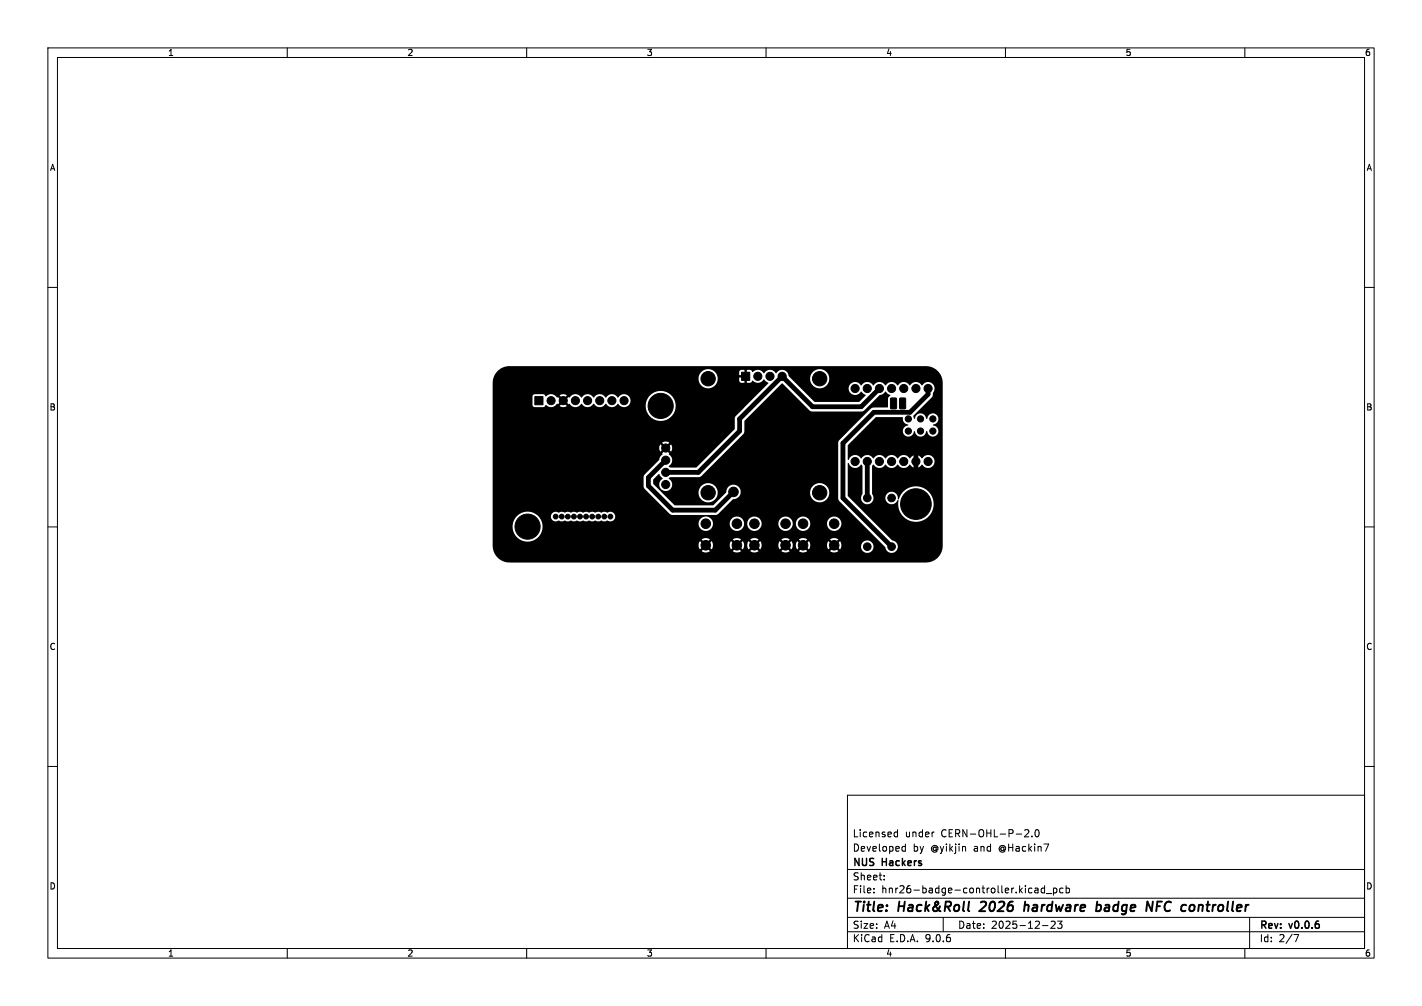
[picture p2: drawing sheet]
<svg xmlns="http://www.w3.org/2000/svg" width="297mm" height="210mm" viewBox="0 0 297 210" stroke-linecap="round" stroke-linejoin="round" font-family="sans-serif">
<g fill="none" stroke="#000" stroke-width=".21">
<path d="M10 10h277v190h-277zM12 12h273v186h-273zM60 10v2M110 10v2M160 10v2M210 10v2M260 10v2M10 60h2M285 60h2M10 110h2M285 110h2M10 160h2"/>
<path d="M177 166h108v32h-108zM186.9 174.6h.6M186.9 173.8h.6M187.5 173.2v1.5M188.5 176.8h.6M188.5 177.6h.6M189.1 176.2v1.5M195 173.7h.1M214 173.3l.6-.1 .3 .4-.9 1.1h.9M215.5 174.6v.1M216.3 173.3l.2-.1a.8 .8 0 0 1 .5 .7 .8 .8 0 0 1-.5 .8l-.2-.1-.1-.5zM285 160h2"/>
<path d="M60 198v2M110 198v2M160 198v2M177 194.5h108M177 191.5h108M177 187.5h108M177 181.5h108M182.5 186.3v.1M182.5 185.5v.1M184.7 183.6v.1M184.7 182.8v.1M197 191.5v3"/>
<path d="M210 198v2M216.2 185.5h.5l.1 .9M216.8 185.8h-.5l-.2 .2 .2 .4 .5-.1M217.7 193.2h1.2M218.2 185.5l-.5-.1-.2 .3 .1 .6h.6M218.2 184.9v1.5M218.5 186.5h1.2M219.5 192.4l.6-.1 .3 .4-.9 1.1h.9M220 185.5l.5-.1 .2 .3-.1 .6h-.6M220 185.4v1.5M220.9 192.3h.9l-.5 .6 .4 .1v.7l-.2 .1-.6-.1M222 185.5l-.4-.1-.3 .3 .2 .6h.5"/>
<path d="M222.7 185.5l.4-.1 .3 .3-.2 .6h-.5M222.7 184.9v1.5M260 198v2M261 191.5v6.5M270.2 195.1h1l-.6 1.5"/>
</g>
<path d="M205.8 189.1l-1.3 1.1h1.3M214.1 188.2l-.2 2M214.8 189l-.5-.1-.3 .2M214.9 189.2l-.2 1M229.1 189h.7l.2 .3-.1 .5a.66 .66 0 0 1-1 .3M229.2 188.2l-.3 2M240.8 188.2l-.3 2M241.6 189.2h.7M242.7 188.2h-1l-.2 2" fill="none" stroke="#000" stroke-width=".4"/>
<g fill="#000" stroke="#000" stroke-width=".21">
<path d="M154.9 77.7h1.7v1.7h-1.7zM111.7 82.8h1.7v1.7h-1.7zM186 83.1h1l.3 .1v1.9l-.2 .3h-.9l-.2-.2zM187.9 83.1h1l.3 .1v1.9l-.2 .3h-.9l-.2-.2z"/>
<circle cx="147.9" cy="79.1" r="1.5"/>
<circle cx="158.3" cy="78.6" r=".85"/>
<circle cx="160.8" cy="78.6" r=".85"/>
<circle cx="163.4" cy="78.6" r=".85"/>
<circle cx="171.2" cy="79.1" r="1.5"/>
<circle cx="174.8" cy="79.8" r=".5"/>
<circle cx="115.1" cy="83.6" r=".85"/>
<circle cx="117.6" cy="83.6" r=".85"/>
<circle cx="120.2" cy="83.6" r=".85"/>
<circle cx="122.7" cy="83.6" r=".85"/>
<circle cx="125.3" cy="83.6" r=".85"/>
<circle cx="127.8" cy="83.6" r=".85"/>
<circle cx="130.3" cy="83.6" r=".85"/>
<circle cx="138" cy="84.7" r="2.62"/>
<circle cx="139" cy="93.5" r=".85"/>
<circle cx="139" cy="98.6" r=".85"/>
<circle cx="139" cy="96.1" r=".85"/>
<circle cx="157" cy="87.5" r=".5"/>
<circle cx="163.4" cy="96.3" r=".5"/>
<circle cx="164.6" cy="88.7" r=".5"/>
<circle cx="178.6" cy="81.1" r=".85"/>
<circle cx="178.6" cy="96.3" r=".85"/>
<circle cx="181.1" cy="81.1" r=".85"/>
<circle cx="181.1" cy="96.3" r=".85"/>
<circle cx="183.7" cy="96.3" r=".85"/>
<circle cx="183.7" cy="81.1" r=".85"/>
<circle cx="186.2" cy="96.3" r=".85"/>
<circle cx="186.2" cy="81.1" r=".85"/>
<circle cx="188.8" cy="96.3" r=".85"/>
<circle cx="188.8" cy="81.1" r=".85"/>
<circle cx="189.7" cy="90" r=".65"/>
<circle cx="189.7" cy="87.4" r=".65"/>
<circle cx="191.3" cy="81.1" r=".85"/>
<circle cx="191.3" cy="96.3" r=".85"/>
<circle cx="192.3" cy="90" r=".65"/>
<circle cx="192.3" cy="87.4" r=".65"/>
<circle cx="193.8" cy="81.1" r=".85"/>
<circle cx="193.8" cy="96.3" r=".85"/>
<circle cx="194.8" cy="87.4" r=".65"/>
<circle cx="194.8" cy="90" r=".65"/>
<circle cx="110" cy="100.2" r=".5"/>
<circle cx="110.2" cy="109.9" r="2.62"/>
<circle cx="116.1" cy="107.8" r=".5"/>
<circle cx="117.3" cy="107.8" r=".5"/>
<circle cx="118.6" cy="107.8" r=".5"/>
<circle cx="119.9" cy="107.8" r=".5"/>
<circle cx="121.1" cy="107.8" r=".5"/>
<circle cx="122.4" cy="107.8" r=".5"/>
<circle cx="122.7" cy="112.9" r=".5"/>
<circle cx="123.7" cy="107.8" r=".5"/>
<circle cx="125" cy="107.8" r=".5"/>
<circle cx="126.2" cy="107.8" r=".5"/>
<circle cx="127.5" cy="107.8" r=".5"/>
<circle cx="127.8" cy="100.2" r=".5"/>
<circle cx="139" cy="101.1" r=".85"/>
<circle cx="141.8" cy="104" r=".5"/>
<circle cx="147.4" cy="109.3" r="1"/>
<circle cx="147.4" cy="113.8" r="1"/>
<circle cx="147.9" cy="102.9" r="1.5"/>
<circle cx="153.2" cy="102.7" r="1"/>
<circle cx="153.9" cy="109.3" r="1"/>
<circle cx="153.9" cy="113.8" r="1"/>
<circle cx="157.6" cy="109.3" r="1"/>
<circle cx="157.6" cy="113.8" r="1"/>
<circle cx="164.1" cy="109.3" r="1"/>
<circle cx="164.1" cy="113.8" r="1"/>
<circle cx="167.2" cy="101.4" r=".5"/>
<circle cx="167.7" cy="109.3" r="1"/>
<circle cx="167.7" cy="113.8" r="1"/>
<circle cx="171.2" cy="102.9" r="1.5"/>
<circle cx="174.2" cy="109.3" r="1"/>
<circle cx="174.2" cy="113.8" r="1"/>
<circle cx="181.1" cy="104" r=".8"/>
<circle cx="181.1" cy="114.1" r=".8"/>
<circle cx="183.7" cy="101.4" r=".5"/>
<circle cx="186.2" cy="114.1" r=".8"/>
<circle cx="186.2" cy="104" r=".8"/>
<circle cx="188.9" cy="105.2" r=".4"/>
<circle cx="189.6" cy="106.9" r=".4"/>
<circle cx="189.6" cy="103.5" r=".4"/>
<circle cx="191.3" cy="105.2" r="3.2"/>
<circle cx="191.3" cy="102.8" r=".4"/>
<circle cx="191.3" cy="107.6" r=".4"/>
<circle cx="193" cy="106.9" r=".4"/>
<circle cx="193" cy="103.5" r=".4"/>
<circle cx="193.7" cy="105.2" r=".4"/>
</g>
<path d="M139 96.1l-3.6 3.6v1.7l5.1 5.1h8.9l3.8-3.8M181.1 96.3v7.7M183.7 81.1l-3.8 3.8h-10.2l-6.3-6.3-8.9 8.9v2.5l-8.6 8.6h-6.9M191.3 93.8v6.4M193.8 81.1v1.2l-3.7 3.8h-7.6l-6.4 6.4v11.5l10.1 10.1" fill="none" stroke="#000" stroke-width="1"/>
<path d="M103.9 77.5a3.5 3.5 0 0 1 2.6-1.1h86.9a3.5 3.5 0 0 1 3.5 3.5v34a3.5 3.5 0 0 1-3.5 3.5h-87a3.5 3.5 0 0 1-3.5-3.7h43l.3 1 .7-.7 .3 .4-.6 .7a1.49 1.49 0 0 0 1.7 0l-.7-.7 .3-.4 .7 .7 .3-1h3.5l.3 1 .7-.7 .3 .4-.6 .7a1.49 1.49 0 0 0 1.7 0l-.7-.7 .3-.4 .7 .7 .3-1h.7l.2 1 .7-.7 .4 .4-.6 .7a1.49 1.49 0 0 0 1.6 0l-.7-.7 .4-.4 .7 .7 .3-1h3.5l.2 1 .7-.7 .4 .4-.6 .7a1.49 1.49 0 0 0 1.6 0l-.7-.7 .4-.4 .7 .7 .3-1h.6l.3 1 .7-.7 .4 .4-.7 .7a1.49 1.49 0 0 0 1.7 0l-.7-.7 .4-.4 .7 .7 .2-1h3.5l.3 1 .7-.7 .4 .4-.7 .7a1.49 1.49 0 0 0 1.7 0l-.7-.7 .4-.4 .7 .7 .2-.7h4.1a1.3 1.3 0 0 0 1.8 1.3 1.3 1.3 0 0 0 .4-2.2 1.3 1.3 0 0 0-2.1 .7l-.1 .2h-4.1v-.5l-.2-.5-.7 .7-.4-.4 .7-.7a1.48 1.48 0 0 0-1.7 0l.7 .7-.4 .4-.7-.7-.3 .7h-3.5l-.2-.7-.7 .7-.4-.4 .6-.8a1.49 1.49 0 0 0-1.6 .1l.7 .7-.4 .4-.7-.7-.3 .7h-.6l-.3-.7-.7 .7-.4-.4 .7-.8a1.49 1.49 0 0 0-1.7 .1l.7 .7-.4 .4-.7-.7-.2 .7h-3.5l-.3-.7-.7 .7-.4-.4 .7-.8a1.49 1.49 0 0 0-1.7 .1l.7 .7-.4 .4-.7-.7-.2 .7h-.7l-.3-.7-.7 .7-.3-.4 .6-.8a1.49 1.49 0 0 0-1.7 .1l.7 .7-.3 .4-.7-.7-.3 .7h-3.5l-.3-.7-.7 .7-.3-.4 .6-.8a1.49 1.49 0 0 0-1.7 .1l.7 .7-.3 .4-.7-.7-.3 .7h-43v-3.9h4.2a3.1 3.1 0 0 0 3.4 3.3 3.1 3.1 0 0 0 2.7-3.9h32.7v.2a1.51 1.51 0 0 0 1.6 1.4 1.51 1.51 0 0 0 1.4-1.6h3.5v.2a1.51 1.51 0 0 0 1.6 1.4 1.51 1.51 0 0 0 1.4-1.6h.7v.2a1.51 1.51 0 0 0 1.6 1.4 1.51 1.51 0 0 0 1.4-1.6h3.5v.2a1.51 1.51 0 0 0 1.6 1.4 1.51 1.51 0 0 0 1.4-1.6h.6v.2a1.51 1.51 0 0 0 1.6 1.4 1.51 1.51 0 0 0 1.4-1.6h3.5v.2a1.51 1.51 0 0 0 2.3 1.2 1.51 1.51 0 0 0 0-2.6 1.51 1.51 0 0 0-2.3 1.2h-3.5v-.2a1.51 1.51 0 0 0-1.6-1.2 1.51 1.51 0 0 0-1.4 1.4h-.6l-.1-.2a1.51 1.51 0 0 0-1.5-1.2 1.51 1.51 0 0 0-1.4 1.4h-3.5l-.1-.2a1.51 1.51 0 0 0-1.5-1.2 1.51 1.51 0 0 0-1.4 1.4h-.7v-.2a1.51 1.51 0 0 0-1.6-1.2 1.51 1.51 0 0 0-1.4 1.4h-3.5v-.2a1.51 1.51 0 0 0-1.6-1.2 1.51 1.51 0 0 0-1.4 1.4h-32.7l-.6-1.3h2.5a1.1 1.1 0 0 0 1.7 .8 1.35 1.35 0 0 0 1.2 0 1.35 1.35 0 0 0 1.3 0 1.35 1.35 0 0 0 1.3 0 1.35 1.35 0 0 0 1.2 0 1.35 1.35 0 0 0 1.3 0 1.35 1.35 0 0 0 1.3 0 1.35 1.35 0 0 0 1.3 0 1.35 1.35 0 0 0 1.2 0 1.02 1.02 0 0 0 1.4-.3 1.02 1.02 0 0 0-.1-1.4 1.02 1.02 0 0 0-1.4 0 1.23 1.23 0 0 0-1.3 0 1.23 1.23 0 0 0-1.3 0 1.23 1.23 0 0 0-1.2 0 1.23 1.23 0 0 0-1.3 0 1.23 1.23 0 0 0-1.3 0 1.23 1.23 0 0 0-1.2 0 1.23 1.23 0 0 0-1.3 0 1.23 1.23 0 0 0-1.3 0 1 1 0 0 0-1.1 0 1 1 0 0 0-.4 .9h-2.6a3.1 3.1 0 0 0-3.3-.9 3.1 3.1 0 0 0-2.1 2.8h-4.2v-10.2h31.5v1.9l.2 .6 5.3 5.2 .5 .2h9.3l.3-.2 3.1-3.1h.2a1.5 1.5 0 0 0 1.4-1.5h14.5v.3a2 2 0 0 0 3 1.6 2 2 0 0 0 0-3.5 2 2 0 0 0-3 1.6h-14.5v-.1a1.52 1.52 0 0 0-1.6-1.4 1.52 1.52 0 0 0-1.4 1.6l-2.7 2.7h-8l-2.9-2.8h7.8a2 2 0 0 0 2.8 2 2 2 0 0 0 .5-3.4 2 2 0 0 0-3.3 1.2v.2h-7.8l-1.6-1.7-.1-.8 1.2-1.3 .8 1.1a1.38 1.38 0 0 0-.3 2.1 1.38 1.38 0 0 0 2.1-.2 1.38 1.38 0 0 0-.5-2l.3-.3h5.9l.6-.2 8.7-8.8 .3-.5v-2.3l7.8-7.8 5.8 5.7 .5 .2h10.6l.3-.2 3.2-3.2 .7-.2 .6-.6 1 .8-.5 .7-.1 1.8-3 .1-.5 .2-6.6 6.6-.2 .5v11.7l.1 .3 9.7 9.8a1.32 1.32 0 0 0 1.3 1.2 1.32 1.32 0 0 0 1.3-1.3 1.32 1.32 0 0 0-1.2-1.3l-9.2-9.2v-6.8l.2-.1a1.43 1.43 0 0 0 1.2 1 1.43 1.43 0 0 0 1.4-.7l.2 .3v5.8a1.31 1.31 0 0 0 .6 2.1 1.31 1.31 0 0 0 1.7-1.3h2.5v.2a1.35 1.35 0 0 0 1.2 1.2 1.35 1.35 0 0 0 1.4-1l.2 .1a3.7 3.7 0 0 0 4.2 4.6 3.7 3.7 0 0 0 2.5-5.8 3.7 3.7 0 0 0-6.3 .1l-.3 .9-.2 .1a1.35 1.35 0 0 0-1.1-1.6 1.35 1.35 0 0 0-1.6 1.2h-2.5l-.2-.7-.1-5.9 .3-.3a1.48 1.48 0 0 0 2.6 0 1.48 1.48 0 0 0 2.5 0 1.48 1.48 0 0 0 2.5 0l.6 .5 .5 .2v-.9h.4v.9l1.1-.7a1.38 1.38 0 0 0 2.1 .3 1.38 1.38 0 0 0-.1-2.1 1.38 1.38 0 0 0-2 .5l-.6-.5-.5-.2v.9h-.4v-.9l-1.1 .7a1.43 1.43 0 0 0-2.5 0 1.48 1.48 0 0 0-2.6 0 1.48 1.48 0 0 0-2.5 0 1.48 1.48 0 0 0-2.5 0 1.46 1.46 0 0 0-1.5-.7 1.46 1.46 0 0 0-1.2 1l-.1-.1v-3l5.8-5.8h5.7a1.33 1.33 0 0 0 1.1 1.6v.1a1.18 1.18 0 0 0-1.1 1.3 1.18 1.18 0 0 0 1.2 1.1 1.18 1.18 0 0 0 1.2-1.2h.1a1.21 1.21 0 0 0 1.2 1.1 1.21 1.21 0 0 0 1.2-1.1h.1a1.28 1.28 0 0 0 1.8 1 1.22 1.22 0 0 0 .5-1.3 1.22 1.22 0 0 0-1.1-.9l.1-.2a1.18 1.18 0 0 0 1.1-1.2 1.18 1.18 0 0 0-1.2-1.1 1.18 1.18 0 0 0-1.2 1.1l-.1 .1a1.26 1.26 0 0 0-.9-1.1 1.26 1.26 0 0 0-1.3 .4l-.3 .6-.2-.6 3.8-3.9 .2-.8a1.4 1.4 0 0 0-.2-2.1 1.4 1.4 0 0 0-2 .5 1.48 1.48 0 0 0-2.6 0 1.48 1.48 0 0 0-2.5 0 1.48 1.48 0 0 0-2.6 0 1.48 1.48 0 0 0-2.5 0 1.48 1.48 0 0 0-2.5 0 1.39 1.39 0 0 0-2.2-.5 1.39 1.39 0 0 0 .1 2.2 1.39 1.39 0 0 0 2.1-.5l.9 .9-1.4 1.3h-9.2l-5.1-5h4.1a2 2 0 0 0 2.8 2 2 2 0 0 0 .5-3.4 2 2 0 0 0-3.3 1.2v.2h-4.1l-.4-.4a1.41 1.41 0 0 0-1.1-1.3 1.41 1.41 0 0 0-1.5 .7 1.48 1.48 0 0 0-2.6 0 1.52 1.52 0 0 0-2.3-.2l-.4-.4-.8-.1v.9h-.5v-.9l-.9 .1-.2 .4v.6h.9v.5h-.9v.7l.2 .4h.9v-.9h.5v.9h.8l.3-.4a1.57 1.57 0 0 0 2.5-.3l.9 .8-6.8 6.8-.2 .6-.1 2.2-7.9 8h-5.5l-.3-.2a1.6 1.6 0 0 0 .2-2.4l-.2-.1 .1-.3-.6-.6 .3-.3 .7 .5a1.34 1.34 0 0 0 0-1.4l-.7 .6-.3-.4 .5-.6a1.34 1.34 0 0 0-1.4 0l.6 .6-.3 .4-.7-.6a1.34 1.34 0 0 0 0 1.5l.7-.6 .3 .3-.6 .6 .1 .3-.5 .5-.2 .6-3.1 3.1-.2 .5h-31.5v-16.9h8.3v1.9l.3 .3 2 .1 .4-.5a1.57 1.57 0 0 0 2.5-.2l.1 .1 .7-.6 .3 .3-.6 .7a1.34 1.34 0 0 0 1.5 0l-.6-.7 .3-.3 .7 .6 .2-.1a1.43 1.43 0 0 0 2.5 0 1.48 1.48 0 0 0 2.5 0 1.48 1.48 0 0 0 2.5 0 1.48 1.48 0 0 0 2.6 0 1.43 1.43 0 0 0 2.2 .3h3.6v.3a3.1 3.1 0 0 0 4.7 2.5 3.1 3.1 0 0 0 0-5.3 3.1 3.1 0 0 0-4.7 2.5l-3.5-.1a1.39 1.39 0 0 0-.3-2 1.39 1.39 0 0 0-2 .5 1.48 1.48 0 0 0-2.6 0 1.48 1.48 0 0 0-2.5 0 1.48 1.48 0 0 0-2.6 0 1.48 1.48 0 0 0-2.5 0l-.1-.1-.7 .6-.3-.3 .5-.7a1.34 1.34 0 0 0-1.4 0l.6 .7-.3 .3-.7-.6-.2 .1a1.46 1.46 0 0 0-2.3-.2l-.5-.5h-1.9l-.4 .4h-8.3v-2.8l.1-1h42.9a2 2 0 0 0 2.8 2 2 2 0 0 0 .5-3.4 2 2 0 0 0-3.3 1.2v.2h-42.9z" fill="#000"/>
<g font-size="2.8">
<text x="178" y="190.9">Title:</text>
<text x="187.7" y="190.9">Hack&amp;Roll</text>
<text x="205.6" y="190.9">2026</text>
<text x="215.5" y="190.9">hardware</text>
<text x="231.4" y="190.9">badge</text>
<text x="242.7" y="190.9">NFC</text>
<text x="250.8" y="190.9">controller</text>
</g>
<g font-size="2.1">
<text x="178" y="178">Developed</text>
<text x="178" y="175">Licensed</text>
<text x="189" y="175">under</text>
<text x="190.7" y="178">by</text>
<text x="194.4" y="178">@yikjin</text>
<text x="196.6" y="175">CERN-OHL-P-2.0</text>
<text x="203.5" y="178">and</text>
<text x="208.9" y="178">@Hackin7</text>
<text x="178" y="184">Sheet:</text>
<text x="178" y="181.2">NUS</text>
<text x="184.3" y="181.2">Hackers</text>
<text x="178" y="186.7">File:</text>
<text x="184.1" y="186.7">hnr26-badge-controller.kicad_pcb</text>
<text x="178" y="196.9">KiCad</text>
<text x="178" y="194.1">Size:</text>
<text x="184.7" y="194.1">A4</text>
<text x="185.7" y="196.9">E.D.A.</text>
<text x="193.3" y="196.9">9.0.6</text>
<text x="200" y="194.1">Date:</text>
<text x="207" y="194.1">2025-12-23</text>
<text x="263" y="194.3">Rev:</text>
<text x="263" y="196.9">Id:</text>
<text x="267.1" y="196.9">2/7</text>
<text x="269.4" y="194.3">v0.0.6</text>
</g>
<g font-size="1.8">
<text x="35" y="11.9">1</text>
<text x="85" y="11.9">2</text>
<text x="135" y="11.9">3</text>
<text x="185" y="11.9">4</text>
<text x="235" y="11.9">5</text>
<text x="285" y="11.9">6</text>
<text x="10.3" y="35.9">A</text>
<text x="285.4" y="35.9">A</text>
<text x="10.3" y="85.9">B</text>
<text x="285.3" y="85.9">B</text>
<text x="10.3" y="135.9">C</text>
<text x="285.3" y="135.9">C</text>
<text x="10.3" y="185.9">D</text>
<text x="285.3" y="185.9">D</text>
<text x="35" y="199.9">1</text>
<text x="85" y="199.9">2</text>
<text x="135" y="199.9">3</text>
<text x="185" y="199.9">4</text>
<text x="235" y="199.9">5</text>
<text x="285" y="199.9">6</text>
</g>
</svg>
